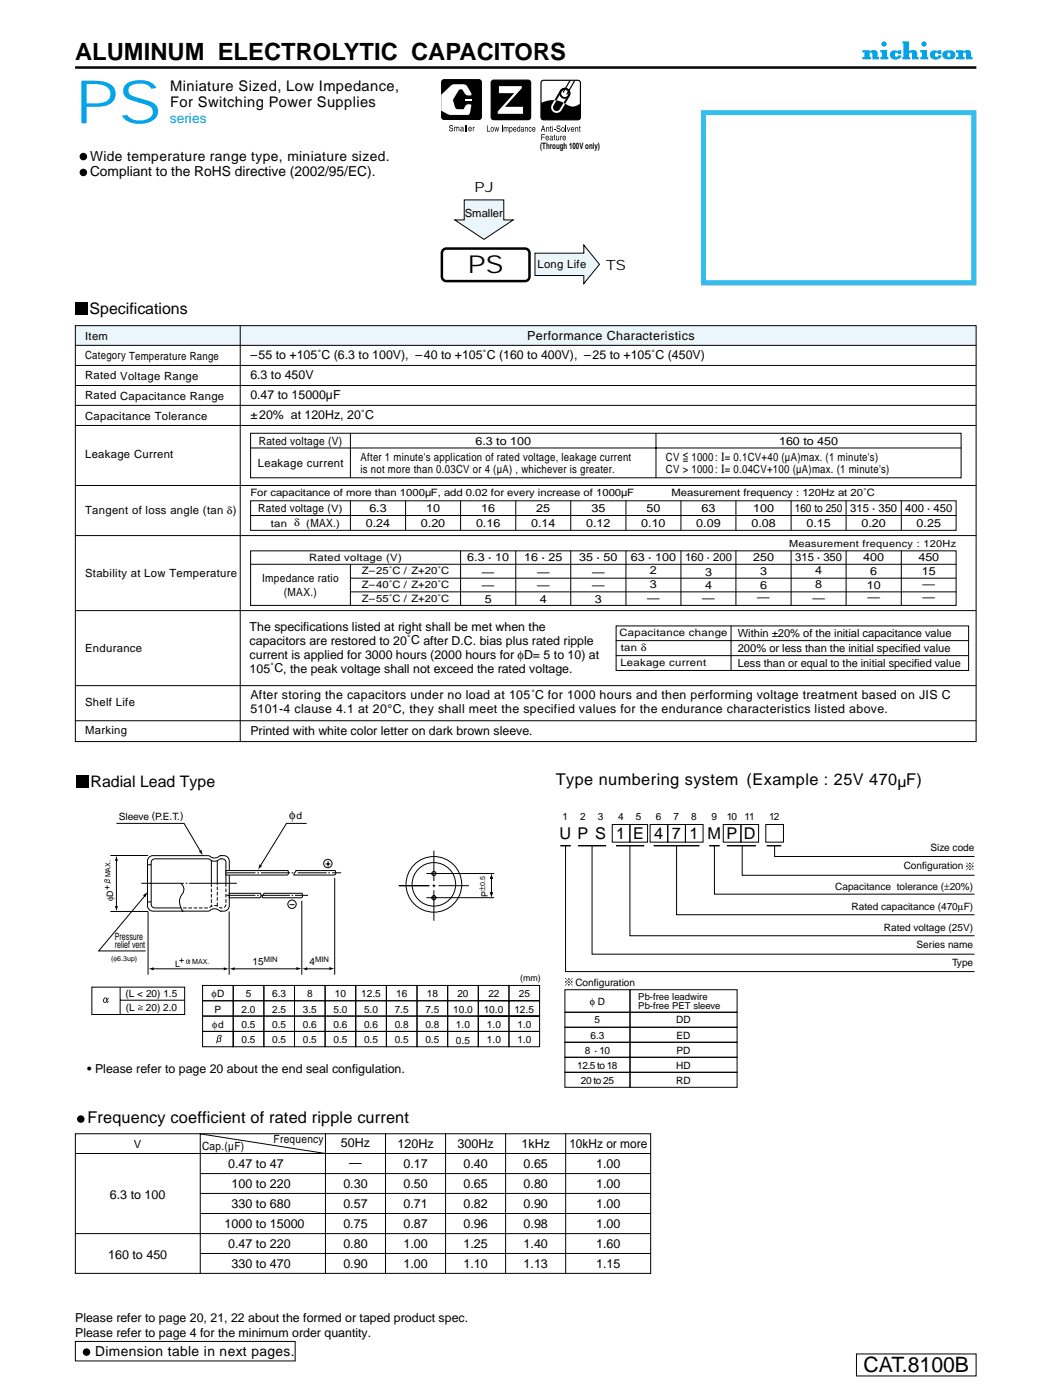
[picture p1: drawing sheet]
<svg xmlns="http://www.w3.org/2000/svg" width="210mm" height="280mm" viewBox="0 0 210 280" stroke-linecap="round" stroke-linejoin="round" font-family="sans-serif">
<path d="M140.5 22.5h54v34h-54z" fill="none" stroke="#33beee" stroke-width=".99" stroke-linecap="butt"/>
<path d="M50 86.6h141.9v8.9h-141.9zM50 100.1h141v5.9h-141z" fill="none" stroke="#000" stroke-width=".2"/>
<path d="M15 13.5h180" fill="none" stroke="#000" stroke-width=".49"/>
<g fill="#000">
<circle cx="16.6" cy="31.3" r=".75"/>
<circle cx="16.6" cy="34.5" r=".75"/>
</g>
<path d="M88.5 49.9l.6-.2h15.8a.9 .9 0 0 1 .8 .9v4.7a.9 .9 0 0 1-.8 .9h-15.8a.9 .9 0 0 1-.8-.9v-4.7z" fill="none" stroke="#000" stroke-width=".5"/>
<g fill="#000">
<path d="M15.2 60.4h2.4v2.4h-2.4z" fill-rule="evenodd"/>
<path d="M15.4 154.9h2.4v2.4h-2.4z" fill-rule="evenodd"/>
</g>
<g fill="#ebf6fc">
<path d="M48 65h147v4h-147z" fill-rule="evenodd"/>
<path d="M15 65h33v4h-33z" fill-rule="evenodd"/>
</g>
<g fill="none" stroke="#000" stroke-width=".2">
<path d="M15 69h180M15 73h180M15 77h180M48 65v83.3M15 81h180M15 85h180M15 97h180M50 89.5h142M70 86.5v9M131 86.5v9M15 107h180M50 103h141"/>
<path d="M50 112.8h141M50 110.1h141v10.9h-141zM70 100v6M70 112.8v8.2M70 115.5h121M70 118.3h121M81 100v6M92 100v6M92 110v11M103 100v6M103 110v11M114 100v6"/>
<path d="M114 110v11M125 100v6M125 110v11M136 100v6M136 110v11M147 100v6M147 110v11M158 100v6M158 110v11M169 100v6M169 110v11M180 100v6"/>
<path d="M180 110v11M15 122h180M15 137h180M15 144h180M22 170.9h7.6M23.2 164.5h13.6l3.3 5.7M23.3 171.8v9.5M29.2 178.6l-9.5 11.4h9.4M58.2 174.4h.4M59.1 174h7.8l.2 .3-.1 .3-.2 .3h-8.1zM59.5 174.4h5.7M60.3 180v14.8"/>
<path d="M61.2 164.5h-4l-5.2 8.6M65 172.6h1M65.5 172v1.2M65.6 174.4h.3M66.3 174.4h1.8M66.8 175.4v19.4M79.6 177h6.1M85.2 174.6h13.5M85.2 179.4h13.5M86.4 177h.6M86.7 170v6.1M86.7 177.9v6.1"/>
<path d="M86.7 176.7v.6M87.6 177h6.1M98.2 175.4v3.1M113 169v25.1h81.6M118.2 169v21.7h76.4M122.3 164.8h3.5v3.5h-3.5zM125.8 164.8h3.5v3.5h-3.5zM125.8 169v18h68.8M129.8 164.8h3.6v3.5h-3.6zM133.4 164.8h3.5v3.5h-3.5zM135.1 169v13.8h59.5M136.9 164.8h3.5v3.5h-3.5z"/>
<path d="M142.7 169v9.7h51.9M144.5 164.8h3.5v3.5h-3.5zM148 164.8h3.5v3.5h-3.5zM148.2 169v5.9h46.4M152.9 164.8h3.6v3.5h-3.6zM154.7 169v2.1h39.9M22 182.1h7.6v12.7M30.5 193.6h14.4M40.5 196.9h6.1v3.1h-6.1zM40.5 200h6.1v3h-6.1zM45.8 182.1v12.7M46.6 196.9h6.1v3.1h-6.1z"/>
<path d="M46.6 200h6.1v3h-6.1zM46.7 193.6h12.7M52.7 196.9h6.1v3.1h-6.1zM52.7 200h6.1v3h-6.1zM57.9 180.8h.9M58.8 196.9h6.1v3.1h-6.1zM58.8 200h6.1v3h-6.1zM61.3 193.6h4.5M64.9 196.9h6.1v3.1h-6.1zM64.9 200h6.1v3h-6.1zM71 196.9h6.2v3.1h-6.2zM71 200h6.2v3h-6.2z"/>
<path d="M77.2 196.9h6.1v3.1h-6.1zM77.2 200h6.1v3h-6.1zM83.3 196.9h6.1v3.1h-6.1zM83.3 200h6.1v3h-6.1zM89.4 196.9h6.1v3.1h-6.1zM89.4 200h6.1v3h-6.1zM95.5 196.9h6.1v3.1h-6.1zM95.5 200h6.1v3h-6.1zM101.6 196.9h6.2v3.1h-6.2zM101.6 200h6.2v3h-6.2zM40.5 203h6.1v3.1h-6.1zM40.5 206.1h6.1v3.1h-6.1z"/>
<path d="M46.6 203h6.1v3.1h-6.1zM46.6 206.1h6.1v3.1h-6.1zM52.7 203h6.1v3.1h-6.1zM52.7 206.1h6.1v3.1h-6.1zM58.8 203h6.1v3.1h-6.1zM58.8 206.1h6.1v3.1h-6.1zM64.9 203h6.1v3.1h-6.1zM64.9 206.1h6.1v3.1h-6.1zM71 203h6.2v3.1h-6.2zM71 206.1h6.2v3.1h-6.2zM77.2 203h6.1v3.1h-6.1zM77.2 206.1h6.1v3.1h-6.1z"/>
<path d="M83.3 203h6.1v3.1h-6.1zM83.3 206.1h6.1v3.1h-6.1zM89.4 203h6.1v3.1h-6.1zM89.4 206.1h6.1v3.1h-6.1zM95.5 203h6.1v3.1h-6.1zM95.5 206.1h6.1v3.1h-6.1zM101.6 203h6.2v3.1h-6.2zM101.6 206.1h6.2v3.1h-6.2zM15 230.5h115M40 234.5h90M40 238.5h90M40 226.6l25 3.9"/>
<path d="M40 226.5v28M65 226.5v28M77 226.5v28M89 226.5v28M101 226.5v28M113 226.5v28M15 246.5h115M40 242.5h90M40 250.5h90"/>
<circle cx="65.5" cy="172.6" r=".84"/>
<circle cx="86.7" cy="179.4" r=".42"/>
<circle cx="86.7" cy="174.6" r=".42"/>
<circle cx="86.7" cy="176.7" r="4.3"/>
<circle cx="86.7" cy="176.7" r="5.6"/>
<circle cx="58.3" cy="180.7" r=".84"/>
</g>
<g fill="#000">
<path d="M23.3 170.9l.3 1.1h-.7zM28.6 178.9l.9-.7-.4 1.1zM39.7 170.2l.6-.3 .2 1zM51.8 172.7l.6 .4-.9 .7zM98.2 174.6l.3 1h-.7zM97.8 178.3h.7l-.3 1.1zM22.9 181.1h.7l-.3 1zM29.6 193.6l1.1-.3v.6zM44.7 193.3l1.1 .3-1.1 .3zM45.8 193.6l1-.3v.6zM59.2 193.2l1.1 .4-1.1 .3zM60.3 193.6l1-.3v.6z"/>
<path d="M65.8 193.2l1 .4-1 .3z"/>
<circle cx="16.1" cy="223.6" r=".75"/>
</g>
<path d="M111.9 169h2.1M115.4 169h5.7M123 169h5.7M130.5 169h9.2M141.6 169h2.1M145.2 169h5.8M153.1 169h2.9" fill="none" stroke="#000" stroke-width=".28"/>
<path d="M29.9 171.2l.6-.2h11.1a1.77 1.77 0 0 0 2.1 .1l.4-.1a1.24 1.24 0 0 1 1.7 1.1v8.9a1.24 1.24 0 0 1-1.7 1.1 1.77 1.77 0 0 0-2.1-.2l-.4 .2h-5a2.67 2.67 0 0 1 0-3.7 1.39 1.39 0 0 0-.6-1.9l.6 5.6h-6.1a1.09 1.09 0 0 1-1-1.1v-8.9v-.4z" fill="#fff" stroke="#000" stroke-width=".2"/>
<path d="M29.4 172.8h.8M42.2 171.9v4.6M43.4 172v4.5M45.1 176.5v-4.2a.84 .84 0 0 0-1.2-.6 1.5 1.5 0 0 1-2.1 0l-10.9-.1a.73 .73 0 0 0-.7 .7v8.4a.72 .72 0 0 0 .7 .7h5.2M29.5 180.2h.7" fill="none" stroke="#000" stroke-width=".2"/>
<path d="M42.2 176.5v4.6M45.1 176.5v4.2a.9 .9 0 0 1-.6 .7 .9 .9 0 0 1-.9-.3 2.17 2.17 0 0 0-2 .3h-5.5M43.4 181v-4.5" fill="none" stroke="#000" stroke-width=".2" stroke-dasharray=".7 .4 .7 .4 .7 .4" stroke-linecap="butt"/>
<path d="M28.2 176.5h19.1z" fill="#fff" stroke="#000" stroke-width=".2" stroke-dasharray="9.5 .4 .4 .4 9.9 0" stroke-linecap="butt"/>
<path d="M45.1 174h12.4l.1 .3v.3l-.3 .3h-12.2z" fill="#fff" stroke="#000" stroke-width=".2"/>
<g fill="none" stroke="#000" stroke-width=".2">
<path d="M15 65.1h179.9v83.1h-179.9zM123 128h70.5M123 131h70.5M123 125.1h70.4v8.9h-70.4zM146 125v9M45.2 174.4h5.8M45.2 178.9h5.8M45.8 178.5h6.2l.1 .4v.3l-.3 .2h-6zM51.4 178.9h.3M51.4 174.4h.3M52.1 174.4h5.8M52.1 178.9h5.8"/>
<path d="M52.8 178.5h7.5l.1 .4v.3l-.2 .2h-7.6l-.2-.1v-.2zM58.2 178.9h.4M58.9 178.9h2.6M18.3 197.3h18.6v5.4h-18.6zM24 199.9h12.9M24 197.3v5.4M112.8 197.8h13v4.5h-13zM125.8 197.8h21.4v4.5h-21.4zM112.8 202.3h13v3h-13zM112.8 205.3h13v3h-13zM112.8 208.3h13v3h-13zM112.8 211.3h13v3h-13z"/>
<path d="M112.8 214.3h13v3h-13zM125.8 202.3h21.4v3h-21.4zM125.8 205.3h21.4v3h-21.4zM125.8 208.3h21.4v3h-21.4zM125.8 211.3h21.4v3h-21.4zM125.8 214.3h21.4v3h-21.4zM15 226.6h114.9v27.9h-114.9z"/>
</g>
<g fill="#000">
<path d="M21 175.9l.2-.1 .2 .4a.24 .24 0 0 1 .1-.3 .24 .24 0 0 1 .3 .1 .24 .24 0 0 1-.1 .3 .51 .51 0 0 1-.7-.4zM20.9 175.8l-.1 .3 .2 .2 1.1 .2v-.1h-.3a.34 .34 0 0 0 .1-.6 .34 .34 0 0 0-.6 .1l-.2-.2z"/>
<path d="M193.5 172.5a.2 .2 0 0 0 .4 0 .2 .2 0 0 0-.4 0zM192.9 172.4l.7 .7-.6 .8 .7-.7 .8 .6-.7-.7 .6-.8-.7 .7zM193.5 173.7a.2 .2 0 0 0 .4 0 .2 .2 0 0 0-.4 0zM194.1 173.1a.16 .16 0 0 0 .3 0 .16 .16 0 0 0-.3 0zM192.9 173.1a.2 .2 0 0 0 .4 0 .2 .2 0 0 0-.4 0z"/>
<path d="M20.9 199.5h.1a.4 .4 0 0 1 .2 .4 .4 .4 0 0 1-.3 .3l-.1-.3zM20.8 199.4a.48 .48 0 0 0-.3 .6 .48 .48 0 0 0 .7 .3h.1a.19 .19 0 0 0 .3 0 .19 .19 0 0 0 0-.2l-.2 .1 .3-.8-.1-.1-.2 .5a.35 .35 0 0 0-.1-.4 .35 .35 0 0 0-.5 0z"/>
<path d="M37.4 191.9h.2l.1 .4a.24 .24 0 0 1-.4 0 .24 .24 0 0 1 .1-.4zM37.3 191.8a.37 .37 0 0 0-.2 .5 .37 .37 0 0 0 .6 .1l.1 .2 .2-.2h-.2v-.1l.2-.5h-.1l-.1 .3a.28 .28 0 0 0-.1-.3 .28 .28 0 0 0-.4 0z"/>
<path d="M113.5 195.6a.16 .16 0 0 0 .3 0 .16 .16 0 0 0-.3 0zM112.8 195.5l.7 .7-.6 .8 .7-.7 .8 .6-.7-.7 .6-.8-.7 .7zM113.5 196.8a.16 .16 0 0 0 .3 0 .16 .16 0 0 0-.3 0zM114 196.2a.16 .16 0 0 0 .3 0 .16 .16 0 0 0-.3 0zM112.9 196.2a.16 .16 0 0 0 .3 0 .16 .16 0 0 0-.3 0z"/>
<path d="M27.6 201.8h.9zM27.6 201.6l.9 .1zM27.6 200.8l1 .4-1 .3 .8-.3z"/>
<path d="M43.7 207a.23 .23 0 0 1 .3 0 .23 .23 0 0 1 0 .4 .23 .23 0 0 1-.3 0v.1a.3 .3 0 0 1 .3 .2 .3 .3 0 0 1-.2 .4 .3 .3 0 0 1-.3-.2zM43.6 206.9l-.4 1.6h.1l.1-.4a.43 .43 0 0 0 .7 0 .43 .43 0 0 0-.1-.6l.1-.1a.37 .37 0 0 0 0-.5 .37 .37 0 0 0-.5 0z"/>
</g>
<g fill="#00a3e8">
<path d="M175.8 10h1.4v1.4h.2v.5h-1.6v-.5h.3v-.9h-.3z"/>
<path d="M172.2 10h1.4v.2a1.32 1.32 0 0 1 1.6 .1l.1 1 .2 .1v.5h-1.3v-1.2l-.3-.2-.3 .3v.6h.4v.5h-1.8v-.5h.5v-.9h-.5z"/>
<path d="M190.9 10h1.4v.2a1.32 1.32 0 0 1 1.6 .1v1l.3 .1v.5h-1.3v-1.2l-.3-.2-.3 .3v.6h.4v.5h-1.8v-.5h.5v-.9h-.5z"/>
<path d="M183.8 10h1.3v1.4h.3v.5h-1.6v-.5h.3v-.9h-.3z"/>
<path d="M178.1 10.2l.5-.2 .7 .2 .1-.2h.6v.8h-.6l-.2-.2a.4 .4 0 0 0-.5 .3 .4 .4 0 0 0 .5 .4l.2-.2h.6a1.26 1.26 0 0 1-1.7 .7 .91 .91 0 0 1-.2-1.6z"/>
<path d="M186.1 10.2l.5-.2 .6 .2 .2-.2h.6v.8h-.6l-.2-.2a.4 .4 0 0 0-.5 .3 .4 .4 0 0 0 .5 .4l.2-.2h.6a1.26 1.26 0 0 1-1.7 .7 .91 .91 0 0 1-.2-1.6z"/>
<path d="M180.2 8.3h1.3v1.8a1.41 1.41 0 0 1 1.6 .2l.1 1 .3 .1v.5h-1.4l-.1-1.4a.32 .32 0 0 0-.5 .3v.5l.3 .2v.4h-1.6v-.4l.3-.2v-2.6h-.2z"/>
<path d="M188.5 10.3l1-.2a.96 .96 0 0 1 1.3 .9 .96 .96 0 0 1-1.3 .9 .97 .97 0 0 1-1.1-.4 .97 .97 0 0 1 .1-1.2zM189.3 10.6a.43 .43 0 0 0-.1 .5 .43 .43 0 0 0 .5 .3 .43 .43 0 0 0 .1-.6 .43 .43 0 0 0-.5-.2z"/>
<circle cx="176.6" cy="8.8" r=".53"/>
<circle cx="184.5" cy="8.8" r=".53"/>
</g>
<path d="M88.3 16.2l.4-.2h7.2l.2 .5-.1 7.1-.4 .2h-7.1l-.3-.5z" fill="#000" stroke="#000" stroke-width=".24"/>
<path d="M92.9 19.8h1.4v.3h-1.4z" fill="#fff"/>
<path d="M88.3 16.2l.4-.2h7.2l.2 .5-.1 7.1-.4 .2h-7.1l-.3-.5z" fill="none" stroke="#000" stroke-width=".24"/>
<path d="M88.1 18.9l2.3-2 2.1-.1 .5 .1 .3 .3 .8 1.4v.4a1.21 1.21 0 0 1-1.7-1l-.5-.2-.3 .3-1.1 1.9 .3 1.3a.68 .68 0 0 0 .9 .5h.9a1.27 1.27 0 0 1 1.4-.9l.1 .2-.4 1.7-.3 .2-3.7-.1-1.6-.8z" fill="#fff"/>
<g fill="#000">
<path d="M89.9 25h.4l.2 .4-.4-.3-.2 .2 .5 .3a.41 .41 0 0 1-.2 .7 .41 .41 0 0 1-.5-.5l.4 .3 .3-.2-.6-.4zM90.7 25.3l.1 .2 .3-.2 .2 .2 .3-.2 .1 .9h-.1v-.5l-.1-.2-.2 .2v.5h-.1l-.2-.7-.1 .1-.1 .6h-.1zM92.8 25h.2v1.2h-.2zM93.2 25h.1v1.2h-.1zM94.4 25.3l.2 .2 .2-.2-.2 .4v.5h-.2z"/>
<path d="M92 25.4l.3-.1 .2 .1 .2 .8-.3-.1-.4 .1v-.4l.4-.2-.1-.2-.3 .2zM92.1 25.9l.1 .2h.2v-.3z"/>
<path d="M93.7 25.4h.4l.1 .2v.2h-.5l.2 .3 .3-.1-.3 .3a.5 .5 0 0 1-.4-.4 .5 .5 0 0 1 .2-.5zM93.7 25.5v.2h.4l-.1-.2z"/>
</g>
<path d="M98.2 16.3l.4-.3 7.1 .1 .3 .4-.1 7.2-.4 .2-7.1-.1-.3-.4z" fill="#000" stroke="#000" stroke-width=".24"/>
<path d="M99.6 17.2h4.6v.4l-3.4 3.7h3.7v1.4h-5.1v-.4l3.3-3.7h-3.1z" fill="#fff"/>
<g fill="#000">
<path d="M97.3 25.1h.1v1.1h.5v.1h-.6zM98.7 25.4h.2l.1 .7 .1-.7h.2l.1 .7 .2-.7h.1l-.2 .9h-.2l-.1-.7-.1 .7h-.2zM100.2 25.1h.2v1.2h-.2zM100.6 25.4l.1 .1 .2-.1 .2 .1 .3-.1 .1 .9h-.1l-.1-.8-.2 .3v.5h-.1l-.1-.8-.2 .1v.7h-.1zM104.8 25.4l.2 .1 .2-.1 .2 .1v.8h-.1v-.7l-.1-.1-.2 .3v.5h-.2zM105.7 25.4h.4l.1 .3-.2-.1a.29 .29 0 0 0-.3 .2 .29 .29 0 0 0 .3 .3l.2-.1-.3 .3a.51 .51 0 0 1-.2-.9z"/>
<path d="M98.1 25.4a.42 .42 0 0 1 .5 .4 .42 .42 0 0 1-.5 .5l-.1-.5zM98.2 25.6v.5a.29 .29 0 0 0 .3-.3 .29 .29 0 0 0-.3-.2z"/>
<path d="M101.7 25.4l.1 .1 .1-.1a.43 .43 0 0 1 .5 .5 .43 .43 0 0 1-.5 .4v-.1v.5h-.2zM101.9 25.6l.1 .6a.3 .3 0 0 0 .2-.4 .3 .3 0 0 0-.3-.2z"/>
<path d="M102.6 25.4h.4l.1 .2v.3h-.5l.2 .3 .3-.2-.3 .3a.51 .51 0 0 1-.2-.9zM102.7 25.6l-.1 .2h.4v-.2z"/>
<path d="M103.4 25.4l.4 .1v-.4h.1v1.2l-.1-.1-.2 .1a.54 .54 0 0 1-.2-.9zM103.4 25.6l.1 .5a.29 .29 0 0 0 .3-.3 .29 .29 0 0 0-.4-.2z"/>
<path d="M104.1 25.5l.3-.1 .2 .1 .1 .8-.2-.1-.4 .1v-.4l.4-.3-.2-.1-.2 .2zM104.2 26a.21 .21 0 0 0 .4 0 .21 .21 0 0 0-.4 0z"/>
<path d="M106.4 25.4h.4l.1 .2v.3h-.5l.2 .3 .3-.2-.3 .3a.51 .51 0 0 1-.2-.9zM106.5 25.6l-.1 .2h.4v-.2z"/>
</g>
<path d="M108.1 16.3l.5-.3 7.1 .1 .2 .5v7.1l-.5 .2h-7.1l-.3-.5z" fill="#fff" stroke="#000" stroke-width=".24"/>
<path d="M108 20.6a5.1 5.1 0 0 1 5.5 .5 2.14 2.14 0 0 0 2.4-.4v2.7l-.2 .5h-7.1l-.5-.2-.1-.3z" fill="#000"/>
<path d="M113.8 16.1l-1.3 2.3M114.8 16.1l-1.6 2.7" fill="none" stroke="#000" stroke-width=".24"/>
<circle cx="112.8" cy="18.7" r=".92" fill="none" stroke="#000" stroke-width=".38"/>
<path d="M110.7 20l.4 .1-.6 1a.73 .73 0 0 0 .3 1 .73 .73 0 0 0 1-.3l.8-1.3 .3 .2-.8 1.3a1.11 1.11 0 0 1-1.5 .4 1.11 1.11 0 0 1-.4-1.5z" fill="#fff"/>
<g fill="#000">
<path d="M112 17.9a1.11 1.11 0 0 1 1.5-.1 1.11 1.11 0 0 1 .3 1.4l-.9 1.5-.3-.2 .8-1.5a.73 .73 0 0 0-.2-1 .73 .73 0 0 0-1 .3l-1.1 1.8-.4-.1zM108.1 28.5l-.1 .8 .2 .8-.3-.8zM108.1 26.8h.7v.2h-.6v.3h.6v.2h-.6v.5h-.1zM109.1 25.4l.1 .2 .2-.2 .2 .1 .1 .8h-.1l-.1-.7-.1-.1-.2 .2v.6h-.1zM109.9 25.2l.3 .2-.2 .2 .2 .7h-.3v-.7h-.1zM110.6 25.8h.4v.1h-.4zM110.7 26.9l.2 .2-.1 .2 .1 .7h-.2v-.7h-.1zM111.1 27.1h.1v.6l.1 .2 .2-.1v-.7h.2v.9l-.2-.1-.2 .2-.2-.1zM111.3 25.1h.5l.1 .4-.4-.3-.2 .2 .5 .3a.41 .41 0 0 1-.2 .7 .41 .41 0 0 1-.5-.5l.4 .3 .3-.2-.6-.4zM111.9 27.1l.1 .2 .3-.2-.3 .4v.5h-.1zM113 25.1h.1v1.2h-.1zM113.2 25.4h.2l.2 .8 .2-.8h.1l-.3 .9h-.1z"/>
<path d="M114.9 25.4l.1 .2 .2-.2 .2 .1 .1 .8h-.1l-.1-.7-.1-.1-.2 .2v.6h-.1zM115.8 30.2a1.49 1.49 0 0 1 0 1.6l.2-.8zM115.7 25.2l.3 .2-.2 .2 .2 .7h-.3v-.7h-.1z"/>
<path d="M108.2 28.7h.9v.2h-.4v1h-.1v-1h-.4zM109.2 28.7h.1v.5l.3-.2 .2 .1v.8h-.1v-.5l-.2-.2-.1 .1-.1 .6h-.1zM110 29l.1 .2 .3-.2-.2 .4v.5h-.2zM110.6 29.1a.42 .42 0 0 1 .5 .4 .42 .42 0 0 1-.5 .4 .61 .61 0 0 1 0-.8zM110.7 29.2v.6a.29 .29 0 0 0 .3-.3 .29 .29 0 0 0-.3-.3zM111.3 29h.1v.6l.2 .2 .2-.1v-.7h.1v.9l-.1-.1-.3 .2-.2-.1zM112.2 29.1l.4 .1 .1-.2v1l-.1 .2-.3 .1-.2-.3 .4 .1 .1-.3-.2 .2a.54 .54 0 0 1-.2-.9zM112.3 29.2v.6a.29 .29 0 0 0 .3-.3 .29 .29 0 0 0-.3-.3zM112.9 28.7h.1v.5l.3-.2 .2 .1v.8h-.1v-.5l-.2-.2-.1 .1-.1 .6h-.1zM109.5 30.7l.3-.3v1.2h-.1v-.8h-.2zM110.3 30.5l.2-.1a.73 .73 0 0 1 0 1.3 .76 .76 0 0 1-.2-1.2zM110.4 30.6l-.1 .7 .2 .2 .2-.2v-.5l-.1-.2zM111.1 30.5l.2-.1a.73 .73 0 0 1 0 1.3 .76 .76 0 0 1-.2-1.2zM111.2 30.6l-.1 .7 .2 .2 .2-.2v-.5l-.1-.2zM111.8 30.4h.1l.3 1.1 .3-1.1h.2l-.4 1.2h-.2zM113.3 30.8a.42 .42 0 0 1 .5 .4 .42 .42 0 0 1-.5 .4 .61 .61 0 0 1 0-.8zM113.4 30.9v.6a.29 .29 0 0 0 .3-.3 .29 .29 0 0 0-.3-.3zM114 30.7l.1 .2 .2-.2 .3 .1v.8h-.1v-.7h-.2l-.1 .1-.1 .6h-.1zM114.8 30.4h.1v1.2h-.1zM115.1 30.7h.1l.2 .8 .2-.8h.1l-.3 1.2-.2 .1-.1-.1 .2-.2z"/>
<path d="M108.4 25.1h.2l.3 1.2h-.1l-.1-.3h-.4l-.2 .3h-.1zM108.5 25.3l-.2 .5h.3z"/>
<path d="M109.1 27.2h.4l.1 .2v.2h-.5l.2 .3 .3-.1-.3 .3a.5 .5 0 0 1-.4-.4 .5 .5 0 0 1 .2-.5zM109.1 27.3v.2h.4v-.2z"/>
<path d="M109.8 27.2l.3-.1 .2 .1 .2 .8-.2-.1-.5 .1v-.4l.5-.2-.2-.2-.3 .2zM110 27.7v.2h.2l.1-.3z"/>
<path d="M110.3 25.4h.1v.9h-.1zM110.3 25.1h.1v.2h-.1z"/>
<path d="M112.2 25.5a.42 .42 0 0 1 .6 .4 .42 .42 0 0 1-.6 .4 .6 .6 0 0 1 0-.8zM112.3 25.6v.6a.29 .29 0 0 0 .4-.3 .29 .29 0 0 0-.4-.3z"/>
<path d="M112.5 27.2h.4l.1 .2v.2h-.5l.2 .3 .3-.1-.3 .3a.5 .5 0 0 1-.4-.4 .5 .5 0 0 1 .2-.5zM112.5 27.3v.2h.4l-.1-.2z"/>
<path d="M114.2 25.5h.3l.2 .1v.3h-.6l.3 .3 .3-.2-.4 .4a.5 .5 0 0 1-.3-.4 .5 .5 0 0 1 .2-.5zM114.2 25.6l-.1 .2h.5l-.1-.2z"/>
</g>
<path d="M107.9 28.4h12.5v4h-12.5z" fill-rule="evenodd" fill="#fff"/>
<circle cx="17.3" cy="270.2" r=".75" fill="#000"/>
<path d="M15 268.1h43.9v3.8h-43.9z" fill="none" stroke="#000" stroke-width=".2"/>
<path d="M92.8 40h7.8v4h1.7l-5.6 3.8-5.7-3.8h1.8z" fill-rule="evenodd" fill="#ebf6fc"/>
<path d="M92.7 39.9h7.9v4h1.9l-5.8 3.9-5.9-3.9h1.9z" fill="none" stroke="#000" stroke-width=".2"/>
<path d="M106.9 50.6h9.7v-1.5l3.1 3.7-3.1 3.7v-1.5h-9.7z" fill-rule="evenodd" fill="#ebf6fc"/>
<path d="M106.8 50.6h9.8v-1.6l3.1 3.8-3.1 3.9v-1.6h-9.8zM171.1 270.6h23.8v4.3h-23.8z" fill="none" stroke="#000" stroke-width=".2"/>
<text font-size="12" fill="#00a3e8" x="15" y="24.6">PS</text>
<text font-size="4.9" x="93.4" y="54.6">PS</text>
<text font-size="4.7" x="15" y="12">ALUMINUM ELECTROLYTIC CAPACITORS</text>
<text font-size="4.2" x="172.5" y="274.2">CAT.8100B</text>
<g font-size="3.2">
<text x="17.9" y="62.8">Specifications</text>
<text x="18.1" y="157.3">Radial Lead Type</text>
<text x="111" y="156.9">Type numbering system (Example : 25V 470µF)</text>
<text x="111.7" y="167.7">U P S</text>
<text x="123.1" y="167.7">1</text>
<text x="126.4" y="167.7">E</text>
<text x="130.7" y="167.7">4</text>
<text x="134.2" y="167.7">7</text>
<text x="137.7" y="167.7">1</text>
<text x="141.3" y="167.7">M</text>
<text x="145.1" y="167.7">P</text>
<text x="148.5" y="167.7">D</text>
<text x="17.5" y="224.4">Frequency coefficient of rated ripple current</text>
</g>
<g font-size="2.9">
<text x="34" y="18.1">Miniature Sized, Low Impedance,</text>
<text x="34" y="21.3">For Switching Power Supplies</text>
</g>
<text font-size="2.8" fill="#00a3e8" x="33.9" y="24.6">series</text>
<g font-size="2.8">
<text x="18" y="32.1">Wide temperature range type, miniature sized.</text>
<text x="18" y="35.3">Compliant to the RoHS directive (2002/95/EC).</text>
<text x="94.8" y="38.4">PJ</text>
<text x="121" y="53.9">TS</text>
<text x="19" y="271">Dimension table in next pages.</text>
</g>
<g font-size="2.5">
<text x="50" y="71.8">–55 to +105˚C (6.3 to 100V), –40 to +105˚C (160 to 400V), –25 to +105˚C (450V)</text>
<text x="105.3" y="67.9">Performance Characteristics</text>
<text x="50" y="75.8">6.3 to 450V</text>
<text x="50" y="79.7">0.47 to 15000µF</text>
<text x="50" y="83.8">±20% at 120Hz, 20˚C</text>
<text x="49.9" y="126.2">The specifications listed at right shall be met when the</text>
<text x="49.9" y="128.9">capacitors are restored to 20˚C after D.C. bias plus rated ripple</text>
<text x="49.9" y="131.7">current is applied for 3000 hours (2000 hours for φD= 5 to 10) at</text>
<text x="49.9" y="134.4">105˚C, the peak voltage shall not exceed the rated voltage.</text>
<text x="50" y="142.6">5101-4 clause 4.1 at 20°C, they shall meet the specified values for the endurance characteristics listed above.</text>
<text x="50" y="139.7">After storing the capacitors under no load at 105˚C for 1000 hours and then performing voltage treatment based on JIS C</text>
<text x="50" y="146.9">Printed with white color letter on dark brown sleeve.</text>
<text x="57.8" y="163.7">φ</text>
<text x="17.4" y="214.4">• Please refer to page 20 about the end seal configulation.</text>
<text x="45.6" y="233.4">0.47 to 4700</text>
<text x="68.1" y="229.3">50Hz</text>
<text x="69.8" y="233.3">—</text>
<text x="79.4" y="229.3">120Hz</text>
<text x="80.6" y="233.3">0.17</text>
<text x="91.4" y="229.3">300Hz</text>
<text x="92.6" y="233.3">0.40</text>
<text x="104.2" y="229.3">1kHz</text>
<text x="104.6" y="233.3">0.65</text>
<text x="113.7" y="229.3">10kHz or more</text>
<text x="119.1" y="233.3">1.00</text>
<text x="21.9" y="239.5">6.3 to 100</text>
<text x="46.2" y="237.4">100 to 220.</text>
<text x="68.6" y="237.3">0.30</text>
<text x="80.6" y="237.3">0.50</text>
<text x="92.6" y="237.3">0.65</text>
<text x="104.6" y="237.3">0.80</text>
<text x="119.1" y="237.3">1.00</text>
<text x="46.2" y="241.4">330 to 680.</text>
<text x="68.6" y="241.3">0.57</text>
<text x="68.6" y="245.3">0.75</text>
<text x="80.6" y="241.3">0.71</text>
<text x="80.6" y="245.3">0.87</text>
<text x="92.6" y="241.3">0.82</text>
<text x="92.6" y="245.3">0.96</text>
<text x="104.6" y="241.3">0.90</text>
<text x="104.6" y="245.3">0.98</text>
<text x="119.1" y="241.3">1.00</text>
<text x="119.1" y="245.3">1.00</text>
<text x="21.6" y="251.5">160 to 450</text>
<text x="45.6" y="249.4">0.47 to 2200</text>
<text x="68.6" y="249.3">0.80</text>
<text x="80.6" y="249.3">1.00</text>
<text x="92.6" y="249.3">1.25</text>
<text x="104.6" y="249.3">1.40</text>
<text x="119.1" y="249.3">1.60</text>
<text x="46.2" y="253.4">330 to 470.</text>
<text x="68.6" y="253.3">0.90</text>
<text x="80.6" y="253.3">1.00</text>
<text x="92.6" y="253.3">1.10</text>
<text x="104.6" y="253.3">1.13</text>
<text x="119.1" y="253.3">1.15</text>
<text x="15" y="264.1">Please refer to page 20, 21, 22 about the formed or taped product spec.</text>
<text x="15" y="267.1">Please refer to page 4 for the minimum order quantity.</text>
</g>
<text font-size="2.5" fill="#fff" x="44.2" y="245.4">.1000 to 15000</text>
<g font-size="2.3">
<text x="92.8" y="43.3">Smaller</text>
<text x="107.3" y="53.5">Long Life</text>
<text x="17" y="71.7">Category Temperature Range</text>
<text x="17" y="67.8">Item</text>
<text x="17" y="75.7">Rated Voltage Range</text>
<text x="17" y="79.7">Rated Capacitance Range</text>
<text x="17" y="83.9">Capacitance Tolerance</text>
<text x="51.7" y="88.8">Rated voltage (V)</text>
<text x="94.9" y="88.8">6.3 to 100</text>
<text x="155.6" y="88.8">160 to 450</text>
<text x="17" y="91.6">Leakage Current</text>
<text x="51.5" y="93.4">Leakage current</text>
<text x="72" y="92.2">After 1 minute's application of rated voltage, leakage current</text>
<text x="72" y="94.5">is not more than 0.03CV or 4 (µA) , whichever is greater.</text>
<text x="133" y="92.2">CV = 1000: I= 0.1CV+40 (µA)max. (1 minute's)</text>
<text x="133" y="94.6">CV &gt; 1000: I= 0.04CV+100 (µA)max. (1 minute's)</text>
<text x="136.3" y="91.6">&lt;</text>
<text x="17" y="102.7">Tangent of loss angle (tan δ)</text>
<text x="51.6" y="102.3">Rated voltage (V)</text>
<text x="73.1" y="105.3">0.24</text>
<text x="73.8" y="102.3">6.3</text>
<text x="84.1" y="105.3">0.20</text>
<text x="85.1" y="102.3">10</text>
<text x="95.1" y="105.3">0.16</text>
<text x="96.1" y="102.3">16</text>
<text x="106.1" y="105.3">0.14</text>
<text x="107.1" y="102.3">25</text>
<text x="117.1" y="105.3">0.12</text>
<text x="118.1" y="102.3">35</text>
<text x="128.1" y="105.3">0.10</text>
<text x="129.1" y="102.3">50</text>
<text x="139.1" y="105.3">0.09</text>
<text x="140.1" y="102.3">63</text>
<text x="150.1" y="105.3">0.08</text>
<text x="150.4" y="102.3">100</text>
<text x="158.7" y="102.2">160 to 250</text>
<text x="161.1" y="105.3">0.15</text>
<text x="169.8" y="102.3">315 · 350</text>
<text x="172.1" y="105.3">0.20</text>
<text x="180.8" y="102.3">400 · 450</text>
<text x="183.1" y="105.3">0.25</text>
<text x="93.3" y="112.2">6.3 · 10</text>
<text x="104.7" y="112.2">16 · 25</text>
<text x="115.7" y="112.2">35 · 50</text>
<text x="126" y="112.2">63 · 100</text>
<text x="136.8" y="112.2">160 · 200</text>
<text x="150.4" y="112.1">250</text>
<text x="158.8" y="112.2">315 · 350</text>
<text x="172.4" y="112.1">400</text>
<text x="183.4" y="112.1">450</text>
<text x="17" y="115.2">Stability at Low Temperature</text>
<text x="52.3" y="116.4">Impedance ratio</text>
<text x="56.7" y="119">(MAX.)</text>
<text x="96.2" y="115">—</text>
<text x="96.2" y="117.7">—</text>
<text x="107.3" y="115">—</text>
<text x="107.3" y="117.7">—</text>
<text x="118.3" y="115">—</text>
<text x="118.3" y="117.7">—</text>
<text x="129.8" y="114.8">2</text>
<text x="129.8" y="117.4">3</text>
<text x="140.8" y="115">3</text>
<text x="140.8" y="117.8">4</text>
<text x="151.8" y="114.9">3</text>
<text x="151.8" y="117.6">6</text>
<text x="162.8" y="114.8">4</text>
<text x="162.8" y="117.4">8</text>
<text x="173.1" y="117.6">10</text>
<text x="173.8" y="114.9">6</text>
<text x="184.1" y="114.9">15</text>
<text x="184.2" y="117.5">—</text>
<text x="96.8" y="120.6">5</text>
<text x="107.8" y="120.6">4</text>
<text x="118.8" y="120.6">3</text>
<text x="129.3" y="120.3">—</text>
<text x="140.3" y="120.3">—</text>
<text x="151.3" y="120.1">—</text>
<text x="162.3" y="120.3">—</text>
<text x="173.2" y="120.1">—</text>
<text x="184.2" y="120.1">—</text>
<text x="17" y="130.2">Endurance</text>
<text x="17" y="141.1">Shelf Life</text>
<text x="17" y="146.7">Marking</text>
<text x="26.8" y="229.3">V</text>
<text x="40.4" y="229.7">Cap.(µF)</text>
<text x="54.6" y="228.5">Frequency</text>
</g>
<g font-size="2.2">
<text x="147.4" y="130.2">200% or less than the initial specified value</text>
<text x="147.4" y="127.2">Within ±20% of the initial capacitance value</text>
<text x="147.4" y="133.2">Less than or equal to the initial specified value</text>
</g>
<g font-size="2">
<text x="50" y="99.2">For capacitance of more than 1000µF, add 0.02 for every increase of 1000µF</text>
<text x="134.1" y="99.2">Measurement frequency : 120Hz at 20˚C</text>
<text x="54.1" y="105.3">tan</text>
<text x="58.8" y="105.1">δ (MAX.)</text>
<text x="61.7" y="112.2">Rated voltage (V)</text>
<text x="157.6" y="109.3">Measurement frequency : 120Hz</text>
<text x="72.3" y="114.7">Z–25˚C / Z+20˚C</text>
<text x="72.3" y="117.4">Z–40˚C / Z+20˚C</text>
<text x="72.3" y="120.3">Z–55˚C / Z+20˚C</text>
<text x="123.7" y="127.2">Capacitance change</text>
<text x="124" y="130.2">tan δ</text>
<text x="123.9" y="133.2">Leakage current</text>
<text x="23.7" y="163.8">Sleeve (P.E.T.)</text>
<text x="59.2" y="163.7">d</text>
<text x="112.3" y="163.8">1</text>
<text x="115.9" y="163.8">2</text>
<text x="119.4" y="163.8">3</text>
<text x="123.4" y="163.8">4</text>
<text x="127" y="163.8">5</text>
<text x="131" y="163.8">6</text>
<text x="134.5" y="163.8">7</text>
<text x="138.1" y="163.8">8</text>
<text x="142.1" y="163.8">9</text>
<text x="145.2" y="163.8">10</text>
<text x="148.7" y="163.8">11</text>
<text x="153.6" y="163.8">12</text>
<text x="180.5" y="173.7">Configuration</text>
<text x="185.8" y="170">Size code</text>
<text x="166.8" y="177.9">Capacitance tolerance (±20%)</text>
<text x="170.1" y="181.8">Rated capacitance (470µF)</text>
<text x="22.9" y="187.8">Pressure</text>
<text x="22.9" y="189.5">relief vent</text>
<text x="176.5" y="186">Rated voltage (25V)</text>
<text x="183" y="189.5">Series name</text>
<text x="50.4" y="192.8">15</text>
<text x="61.8" y="192.8">4</text>
<text x="114.9" y="196.9">Configuration</text>
<text x="190.1" y="193">Type</text>
<text x="25.1" y="199.3">(L &lt; 20) 1.5</text>
<text x="25.1" y="201.9">(L</text>
<text x="29.1" y="201.9">20) 2.0</text>
<text x="42.2" y="199.3">φD</text>
<text x="42.8" y="202.3">P</text>
<text x="48.2" y="202.3">2.0</text>
<text x="49.1" y="199.3">5</text>
<text x="54.4" y="199.3">6.3</text>
<text x="54.4" y="202.3">2.5</text>
<text x="60.5" y="202.3">3.5</text>
<text x="61.3" y="199.3">8</text>
<text x="66.6" y="202.3">5.0</text>
<text x="66.9" y="199.3">10</text>
<text x="72.2" y="199.3">12.5</text>
<text x="72.7" y="202.3">5.0</text>
<text x="78.8" y="202.3">7.5</text>
<text x="79.1" y="199.3">16</text>
<text x="84.9" y="202.3">7.5</text>
<text x="85.2" y="199.3">18</text>
<text x="90.5" y="202.3">10.0</text>
<text x="91.3" y="199.3">20</text>
<text x="96.6" y="202.3">10.0</text>
<text x="97.5" y="199.3">22</text>
<text x="102.7" y="202.3">12.5</text>
<text x="103.7" y="199.3">25</text>
<text x="117.8" y="200.8">φ D</text>
<text x="42.4" y="205.4">φd</text>
<text x="48.2" y="205.4">0.5</text>
<text x="48.2" y="208.5">0.5</text>
<text x="54.4" y="205.4">0.5</text>
<text x="54.4" y="208.5">0.5</text>
<text x="60.5" y="205.4">0.6</text>
<text x="60.5" y="208.5">0.5</text>
<text x="66.6" y="205.4">0.6</text>
<text x="66.6" y="208.5">0.5</text>
<text x="72.7" y="205.4">0.6</text>
<text x="72.7" y="208.5">0.5</text>
<text x="78.8" y="205.4">0.8</text>
<text x="78.8" y="208.5">0.5</text>
<text x="84.9" y="205.4">0.8</text>
<text x="84.9" y="208.5">0.5</text>
<text x="91.1" y="205.4">1.0</text>
<text x="91.1" y="208.6">0.5</text>
<text x="97.3" y="205.4">1.0</text>
<text x="97.3" y="208.5">1.0</text>
<text x="103.4" y="205.4">1.0</text>
<text x="103.4" y="208.5">1.0</text>
<text x="117.9" y="207.6">6.3</text>
<text x="118.8" y="204.5">5</text>
<text x="135.1" y="204.5">DD</text>
<text x="135.1" y="207.6">ED</text>
<text x="115.3" y="213.6">12.5 to 18</text>
<text x="116.8" y="210.6">8 · 10</text>
<text x="135.1" y="213.6">HD</text>
<text x="135.1" y="210.6">PD</text>
<text x="116" y="216.6">20 to 25</text>
<text x="135.1" y="216.6">RD</text>
</g>
<g font-size="1.9">
<text x="127.5" y="199.9">Pb-free leadwire</text>
<text x="127.5" y="201.6">Pb-free PET sleeve</text>
</g>
<g font-size="1.8">
<text x="107.9" y="29.7">(Through 100V only)</text>
<text x="21.9" y="177.9" transform="rotate(-90 21.9 177.9)">+</text>
<text x="96.9" y="178" transform="rotate(-90 96.9 178)">±</text>
<text x="97.4" y="179.3" transform="rotate(-90 97.4 179.3)">P</text>
<text x="22.6" y="180.1" transform="rotate(-90 22.6 180.1)">φD</text>
<text x="35" y="193.2">L</text>
<text x="35.8" y="192.5">+</text>
<text x="103.9" y="195.9">(mm)</text>
</g>
<g font-size="1.5">
<text x="52.7" y="192.3">MIN</text>
<text x="62.9" y="192.3">MIN</text>
</g>
<g font-size="1.4">
<text x="22.1" y="175.3" transform="rotate(-90 22.1 175.3)">MAX.</text>
<text x="96.9" y="176.9" transform="rotate(-90 96.9 176.9)">0.5</text>
<text x="22.2" y="192">(φ6.3up)</text>
<text x="38.4" y="192.7">MAX.</text>
</g>
</svg>
